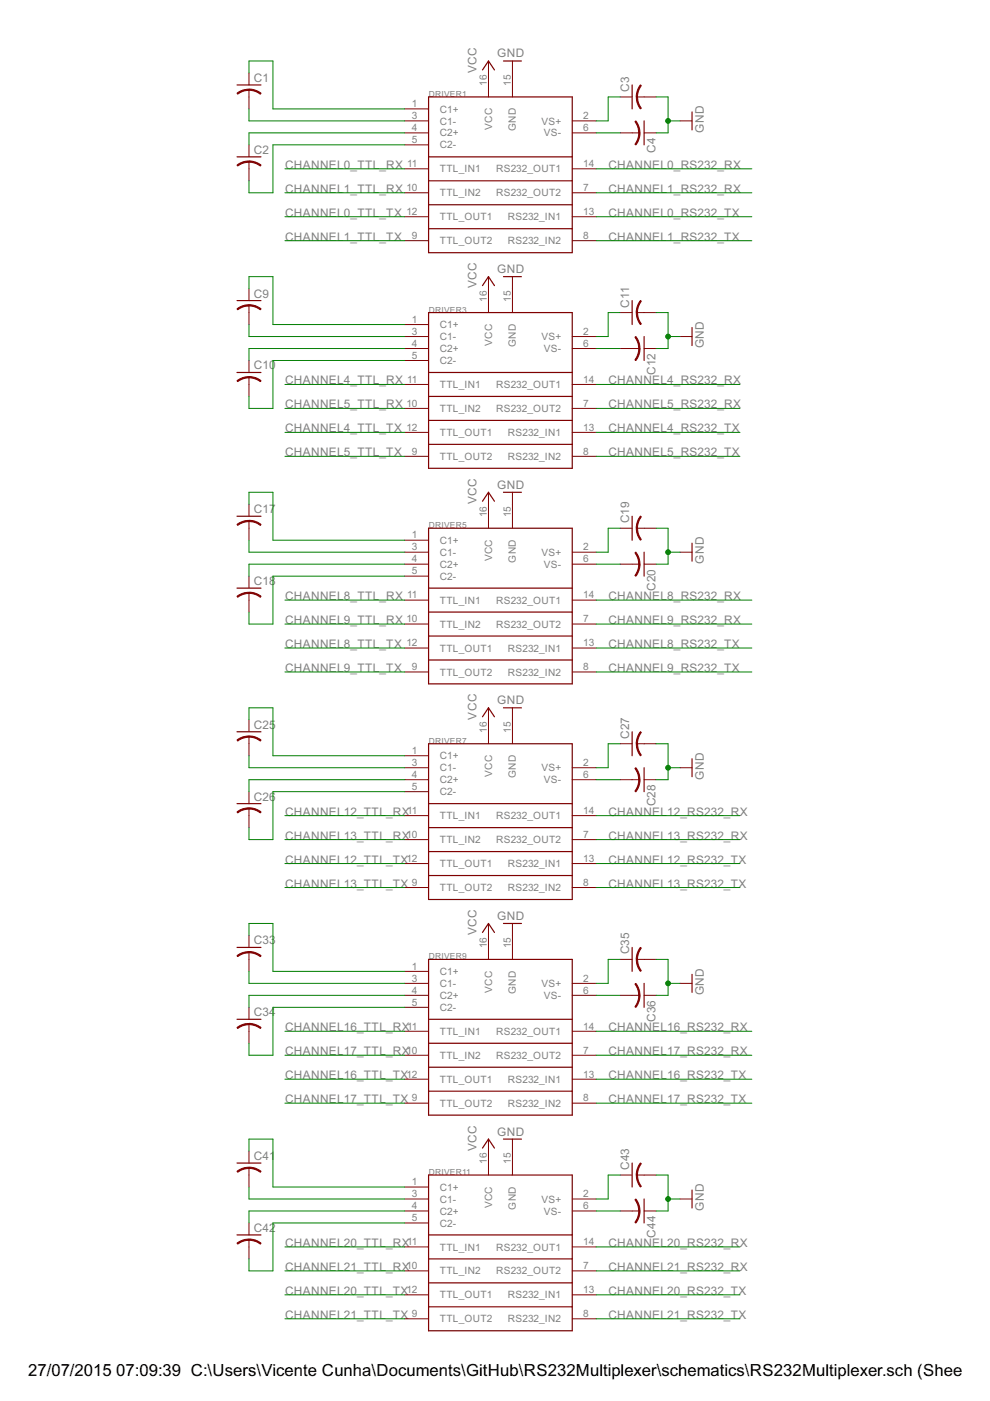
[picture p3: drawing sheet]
<svg xmlns="http://www.w3.org/2000/svg" width="210mm" height="297mm" viewBox="0 0 210 297" stroke-linecap="round" stroke-linejoin="round" font-family="sans-serif">
<g fill="none" stroke="#800000" stroke-width=".21">
<path d="M52.8 15.5v2.5M52.8 19v4.1M103.6 12.9v7.7M108.6 12.9v7.7M52.8 30.7v2.6M52.8 34.3v4M85.8 35.8h5.1M85.8 30.7h5.1M85.8 28.2h5.1M85.8 25.6h5.1M85.8 23.1h5.1M121.3 35.8h5.1"/>
<path d="M121.3 28.2h5.1M121.3 25.6h5.1M131.5 28.2h4.1M131.5 20.6h2.5M135 20.6h4.1M136.6 28.2h2.5M144.2 25.6h2.5M85.8 51h5.1M85.8 46h5.1M85.8 40.9h5.1M103.6 58.7v7.6M108.6 58.7v7.6"/>
<path d="M121.3 51h5.1M121.3 46h5.1M121.3 40.9h5.1M52.8 61.2v2.5M52.8 64.7v4.1M52.8 76.4v2.6M52.8 80v4.1M85.8 76.4h5.1M85.8 73.9h5.1M85.8 71.4h5.1M85.8 68.8h5.1M121.3 73.9h5.1"/>
<path d="M121.3 71.4h5.1M131.5 73.9h4.1M131.5 66.3h2.5M135 66.3h4.1M136.6 73.9h2.5M144.2 71.4h2.5M85.8 96.8h5.1M85.8 91.7h5.1M85.8 86.6h5.1M85.8 81.5h5.1M121.3 96.8h5.1M121.3 91.7h5.1"/>
<path d="M121.3 86.6h5.1M121.3 81.5h5.1M52.8 106.9v2.6M52.8 110.5v4M85.8 119.6h5.1M85.8 117.1h5.1M85.8 114.5h5.1M103.6 104.4v7.6M108.6 104.4v7.6M121.3 119.6h5.1M121.3 117.1h5.1M131.5 119.6h4.1"/>
<path d="M131.5 112h2.5M135 112h4.1M136.6 119.6h2.5M144.2 117.1h2.5M52.8 122.2v2.5M52.8 125.7v4.1M85.8 137.4h5.1M85.8 132.3h5.1M85.8 127.2h5.1M85.8 122.2h5.1M121.3 137.4h5.1M121.3 132.3h5.1"/>
<path d="M121.3 127.2h5.1M52.8 152.6v2.6M52.8 156.2v4M85.8 142.5h5.1M103.6 150.1v7.6M108.6 150.1v7.6M121.3 142.5h5.1M131.5 157.7h2.5M135 157.7h4.1M52.8 167.9v2.5M52.8 171.4v4.1M85.8 178h5.1"/>
<path d="M85.8 172.9h5.1M85.8 167.9h5.1M85.8 165.3h5.1M85.8 162.8h5.1M85.8 160.2h5.1M121.3 178h5.1M121.3 172.9h5.1M121.3 165.3h5.1M121.3 162.8h5.1M131.5 165.3h4.1M136.6 165.3h2.5M144.2 162.8h2.5"/>
<path d="M52.8 198.3v2.6M85.8 188.2h5.1M85.8 183.1h5.1M103.6 195.8v7.6M108.6 195.8v7.6M121.3 188.2h5.1M121.3 183.1h5.1M52.8 201.9v4.1M52.8 213.6v2.5M52.8 217.1v4.1M85.8 218.7h5.1M85.8 213.6h5.1"/>
<path d="M85.8 211h5.1M85.8 208.5h5.1M85.8 206h5.1M121.3 218.7h5.1M121.3 211h5.1M121.3 208.5h5.1M131.5 211h4.1M131.5 203.4h2.5M135 203.4h4.1M136.6 211h2.5M144.2 208.5h2.5M85.8 233.9h5.1"/>
<path d="M85.8 228.8h5.1M85.8 223.7h5.1M121.3 233.9h5.1M121.3 228.8h5.1M121.3 223.7h5.1M52.8 244.1v2.5M52.8 247.6v4.1M52.8 259.3v2.5M85.8 259.3h5.1M85.8 256.8h5.1M85.8 254.2h5.1M85.8 251.7h5.1"/>
<path d="M103.6 241.5v7.6M108.6 241.5v7.6M121.3 256.8h5.1M121.3 254.2h5.1M131.5 256.8h4.1M131.5 249.1h2.5M135 249.1h4.1M136.6 256.8h2.5M144.2 254.2h2.5M52.8 262.8v4.1M85.8 279.6h5.1M85.8 274.5h5.1"/>
<path d="M85.8 269.5h5.1M85.8 264.4h5.1M121.3 279.6h5.1M121.3 274.5h5.1M121.3 269.5h5.1M121.3 264.4h5.1"/>
</g>
<g fill="none" stroke="#800000" stroke-width=".25">
<path d="M50.2 18h5.1M102.3 14.8l1.3-1.9 1.2 1.9M106.7 12.9h3.9M134 18v5.1M50.2 33.3h5.1M90.9 20.6h30.4v33h-30.4zM90.9 38.3h30.4M90.9 33.3h30.4M136.6 25.6v5.1M146.7 23.7v3.8M90.9 48.5h30.4M90.9 43.4h30.4"/>
<path d="M106.7 58.7h3.9M50.2 79h5.1M50.2 63.7h5.1M90.9 66.3h30.4v33h-30.4zM90.9 79h30.4M102.3 60.6l1.3-1.9 1.2 1.9M134 63.7v5.1M136.6 71.4v5M146.7 69.4v3.9M90.9 94.2h30.4M90.9 89.1h30.4M90.9 84.1h30.4"/>
<path d="M50.2 109.5h5.1M90.9 112h30.4v33h-30.4zM102.3 106.3l1.3-1.9 1.2 1.9M106.7 104.4h3.9M134 109.5v5M136.6 117.1v5.1M146.7 115.2v3.8M50.2 124.7h5.1M90.9 139.9h30.4M90.9 134.9h30.4M90.9 129.8h30.4M90.9 124.7h30.4"/>
<path d="M50.2 155.2h5.1M90.9 157.7h30.4v33h-30.4zM102.3 152l1.3-1.9 1.2 1.9M106.7 150.1h3.9M134 155.2v5M50.2 170.4h5.1M90.9 175.5h30.4M90.9 170.4h30.4M136.6 162.8v5.1M146.7 160.9v3.8M90.9 185.6h30.4M90.9 180.6h30.4"/>
<path d="M102.3 197.7l1.3-1.9 1.2 1.9M106.7 195.8h3.9M50.2 216.1h5.1M50.2 200.9h5.1M90.9 203.4h30.4v33h-30.4zM90.9 216.1h30.4M134 200.9v5.1M136.6 208.5v5.1M146.7 206.6v3.8M90.9 231.4h30.4M90.9 226.3h30.4M90.9 221.2h30.4"/>
<path d="M50.2 246.6h5.1M90.9 249.1h30.4v33.1h-30.4zM102.3 243.4l1.3-1.9 1.2 1.9M106.7 241.5h3.9M134 246.6v5.1M136.6 254.2v5.1M146.7 252.3v3.8M50.2 261.8h5.1M90.9 277.1h30.4M90.9 272h30.4M90.9 266.9h30.4M90.9 261.8h30.4"/>
</g>
<g fill="#800000" stroke="#800000" stroke-width=".21">
<path d="M52.8 18.9l1.3 .2 1.3 .7-.2 .2-.9-.5-1.5-.4z" fill-rule="evenodd"/>
<path d="M50.2 19.8l1.2-.7 1.4-.2v.3l-1 .1-1.4 .7z" fill-rule="evenodd"/>
<path d="M52.8 34.1l1.3 .3 1.3 .6-.2 .2-.9-.5-1.5-.3z" fill-rule="evenodd"/>
<path d="M50.2 35l1.2-.6 1.4-.3v.3l-1 .1-1.4 .7z" fill-rule="evenodd"/>
<path d="M135.8 18l.2 .1-.7 1.4-.2 1.1h-.2l.2-1.4z" fill-rule="evenodd"/>
<path d="M134.9 20.6h.3l.1 1 .7 1.3-.2 .2-.7-1.2z" fill-rule="evenodd"/>
<path d="M135.4 28.2h.3l-.1 .8-.3 1.1-.5 .6-.2-.1 .7-1.4z" fill-rule="evenodd"/>
<path d="M134.6 25.8l.2-.2 .5 .7 .3 1.1 .1 .8h-.3l-.1-1z" fill-rule="evenodd"/>
<path d="M52.8 64.6l1.3 .2 1.3 .7-.2 .2-.9-.5-1.5-.3z" fill-rule="evenodd"/>
<path d="M50.2 65.5l1.2-.7 1.4-.2v.3l-1 .1-1.4 .7z" fill-rule="evenodd"/>
<path d="M52.8 79.8l1.3 .3 1.3 .6-.2 .2-.9-.5-1.5-.3z" fill-rule="evenodd"/>
<path d="M50.2 80.7l1.2-.6 1.4-.2v.2l-1 .1-1.4 .7z" fill-rule="evenodd"/>
<path d="M135.8 63.7l.2 .2-.7 1.3-.2 1.1h-.2l.2-1.4z" fill-rule="evenodd"/>
<path d="M134.9 66.3h.3l.1 1 .7 1.4-.2 .1-.7-1.2z" fill-rule="evenodd"/>
<path d="M135.4 73.9h.3l-.1 .8-.3 1.1-.5 .7-.2-.2 .5-.9z" fill-rule="evenodd"/>
<path d="M134.6 71.5l.2-.1 .5 .6 .3 1.1 .1 .8h-.3l-.1-1z" fill-rule="evenodd"/>
<path d="M52.8 110.3l1.3 .2 1.3 .7-.2 .2-.9-.5-1.5-.3z" fill-rule="evenodd"/>
<path d="M50.2 111.2l1.2-.6 1.4-.3v.3l-1 .1-1.4 .7z" fill-rule="evenodd"/>
<path d="M52.8 125.6l1.3 .2 1.3 .6-.2 .2-.9-.5-1.5-.3z" fill-rule="evenodd"/>
<path d="M50.2 126.4l1.2-.6 1.4-.2v.2l-1 .2-1.4 .6z" fill-rule="evenodd"/>
<path d="M135.8 109.4l.2 .2-.7 1.4-.2 1h-.2l.2-1.4z" fill-rule="evenodd"/>
<path d="M134.9 112h.3l.1 1 .7 1.4-.2 .1-.7-1.2z" fill-rule="evenodd"/>
<path d="M135.4 119.6h.3l-.1 .8-.3 1.1-.5 .7-.2-.2 .7-1.4z" fill-rule="evenodd"/>
<path d="M134.6 117.2l.2-.1 .5 .7 .3 1 .1 .8h-.3l-.1-1z" fill-rule="evenodd"/>
<path d="M52.8 156l1.3 .3 1.3 .6-.2 .2-.9-.5-1.5-.3z" fill-rule="evenodd"/>
<path d="M50.2 156.9l1.2-.6 1.4-.3v.3l-1.5 .3-.9 .5z" fill-rule="evenodd"/>
<path d="M52.8 171.3l1.3 .2 1.3 .6-.2 .3-.9-.6-1.5-.3z" fill-rule="evenodd"/>
<path d="M50.2 172.1l1.2-.6 1.4-.2v.2l-1.5 .3-.9 .6z" fill-rule="evenodd"/>
<path d="M135.8 155.1l.2 .2-.7 1.4-.2 1h-.2l.2-1.4z" fill-rule="evenodd"/>
<path d="M134.9 157.7h.3l.1 1 .7 1.4-.2 .2-.7-1.3z" fill-rule="evenodd"/>
<path d="M135.4 165.3h.3l-.1 .8-.3 1.1-.5 .7-.2-.2 .7-1.4z" fill-rule="evenodd"/>
<path d="M134.6 162.9l.2-.1 .5 .7 .3 1 .1 .8h-.3l-.1-1z" fill-rule="evenodd"/>
<path d="M52.8 201.7l1.3 .3 1.3 .6-.2 .2-.9-.5-1.5-.3z" fill-rule="evenodd"/>
<path d="M50.2 202.6l1.2-.6 1.4-.2v.2l-1 .1-1.4 .7z" fill-rule="evenodd"/>
<path d="M52.8 217l1.3 .2 1.3 .7-.2 .2-.9-.5-1.5-.4z" fill-rule="evenodd"/>
<path d="M50.2 217.9l1.2-.7 1.4-.2v.3l-1 .1-1.4 .7z" fill-rule="evenodd"/>
<path d="M135.8 200.9l.2 .1-.7 1.4-.2 1h-.2l.2-1.3z" fill-rule="evenodd"/>
<path d="M134.9 203.4h.3l.1 1 .7 1.4-.2 .2-.7-1.2z" fill-rule="evenodd"/>
<path d="M135.4 211h.3l-.1 .9-.3 1-.5 .7-.2-.2 .7-1.3z" fill-rule="evenodd"/>
<path d="M134.6 208.6l.2-.1 .5 .7 .3 1 .1 .8h-.3l-.1-1z" fill-rule="evenodd"/>
<path d="M52.8 247.5l1.3 .2 1.3 .6-.2 .2-.9-.5-1.5-.3z" fill-rule="evenodd"/>
<path d="M50.2 248.3l1.2-.6 1.4-.2v.2l-1 .2-1.4 .6z" fill-rule="evenodd"/>
<path d="M52.8 262.7l1.3 .2 1.3 .7-.2 .2-.9-.6-1.5-.2z" fill-rule="evenodd"/>
<path d="M50.2 263.6l1.2-.7 1.4-.2v.3l-1 .1-1.4 .7z" fill-rule="evenodd"/>
<path d="M135.8 246.6l.2 .1-.7 1.4-.2 1h-.2l.2-1.3z" fill-rule="evenodd"/>
<path d="M134.9 249.1h.3l.1 1 .7 1.4-.2 .2-.7-1.2z" fill-rule="evenodd"/>
<path d="M135.4 256.8h.3l-.1 .8-.3 1-.5 .7-.2-.1 .5-.9z" fill-rule="evenodd"/>
<path d="M134.6 254.4l.2-.2 .5 .7 .3 1 .1 .9h-.3l-.1-1.1z" fill-rule="evenodd"/>
</g>
<g fill="none" stroke="#008000" stroke-width=".21">
<path d="M52.8 15.5v-2.6h5.1v10.2h27.9M52.8 23.1v2.5h33M60.4 35.8h25.4M85.8 28.2h-33v2.5M85.8 30.7h-27.9v10.2h-5.1v-2.6M126.4 28.2h5.1M126.4 35.8h33M131.5 20.6h-2.6v5h-2.5M139.1 20.6h2.5v7.6h-2.5M141.6 25.6h2.6M60.4 40.9h25.4M60.4 46h25.4"/>
<path d="M60.4 51h25.4M126.4 40.9h33M126.4 46h33M126.4 51h33M52.8 61.2v-2.5h5.1v10.1h27.9M52.8 68.8v2.6h33M85.8 73.9h-33v2.5M85.8 76.4h-27.9v10.2h-5.1v-2.5M126.4 73.9h5.1M131.5 66.3h-2.6v5.1h-2.5M139.1 66.3h2.5v7.6h-2.5M141.6 71.4h2.6"/>
<path d="M60.4 86.6h25.4M60.4 81.5h25.4M60.4 91.7h25.4M60.4 96.8h25.4M126.4 86.6h30.5M126.4 81.5h30.5M126.4 91.7h30.5M126.4 96.8h30.5M52.8 106.9v-2.5h5.1v10.1h27.9M52.8 114.5v2.6h33M85.8 119.6h-33v2.6M126.4 119.6h5.1"/>
<path d="M131.5 112h-2.6v5.1h-2.5M139.1 112h2.5v7.6h-2.5M141.6 117.1h2.6M60.4 132.3h25.4M60.4 127.2h25.4M60.4 137.4h25.4M85.8 122.2h-27.9v10.1h-5.1v-2.5M126.4 132.3h33M126.4 127.2h33M126.4 137.4h33M52.8 152.6v-2.5h5.1v10.1h27.9M60.4 142.5h25.4"/>
<path d="M126.4 142.5h33M131.5 157.7h-2.6v5.1h-2.5M139.1 157.7h2.5v7.6h-2.5M52.8 160.2v2.6h33M60.4 178h25.4M60.4 172.9h25.4M85.8 165.3h-33v2.6M85.8 167.9h-27.9v10.1h-5.1v-2.5M126.4 165.3h5.1M126.4 178h30.5M126.4 172.9h30.5M141.6 162.8h2.6"/>
<path d="M52.8 198.3v-2.5h5.1v10.2h27.9M60.4 183.1h25.4M60.4 188.2h25.4M126.4 183.1h30.5M126.4 188.2h30.5M52.8 206v2.5h33M60.4 218.7h25.4M85.8 211h-33v2.6M85.8 213.6h-27.9v10.1h-5.1v-2.5M126.4 211h5.1M126.4 218.7h33M131.5 203.4h-2.6v5.1h-2.5"/>
<path d="M139.1 203.4h2.5v7.6h-2.5M141.6 208.5h2.6M60.4 223.7h25.4M60.4 228.8h25.4M60.4 233.9h25.4M126.4 223.7h33M126.4 228.8h33M126.4 233.9h33M52.8 244.1v-2.6h5.1v10.2h27.9M52.8 251.7v2.5h33M85.8 256.8h-33v2.5M85.8 259.3h-27.9v10.2h-5.1v-2.6"/>
<path d="M126.4 256.8h5.1M131.5 249.1h-2.6v5.1h-2.5M139.1 249.1h2.5v7.7h-2.5M141.6 254.2h2.6M60.4 269.5h25.4M60.4 264.4h25.4M60.4 274.5h25.4M60.4 279.6h25.4M126.4 269.5h30.5M126.4 264.4h30.5M126.4 274.5h30.5M126.4 279.6h30.5"/>
</g>
<g fill="#008000" stroke="#008000" stroke-width=".21">
<circle cx="141.6" cy="25.6" r=".51"/>
<circle cx="141.6" cy="71.4" r=".51"/>
<circle cx="141.6" cy="117.1" r=".51"/>
<circle cx="141.6" cy="162.8" r=".51"/>
<circle cx="141.6" cy="208.5" r=".51"/>
<circle cx="141.6" cy="254.2" r=".51"/>
</g>
<g font-size="4">
<text x="6" y="291.7">27/07/2015</text>
<text x="24.7" y="291.7">07:09:39 C:\Users\Vicente Cunha\Documents\GitHub\RS232Multiplexer\schematics\RS232Multiplexer.sch (Sheet: 3/4</text>
</g>
<g font-size="2.8" fill="#808080">
<text x="53.8" y="17.4">C1</text>
<text x="101" y="15.4" transform="rotate(-90 101 15.4)">VCC</text>
<text x="105.4" y="12.2">GND</text>
<text x="133.4" y="19.5" transform="rotate(-90 133.4 19.5)">C3</text>
<text x="149.3" y="28.1" transform="rotate(-90 149.3 28.1)">GND</text>
<text x="53.8" y="32.6">C2</text>
<text x="60.4" y="35.8">CHANNEL0_TTL_RX</text>
<text x="129" y="35.8">CHANNEL0_RS232_RX</text>
<text x="139" y="32.4" transform="rotate(-90 139 32.4)">C4</text>
<text x="60.4" y="40.9">CHANNEL1_TTL_RX</text>
<text x="129" y="40.9">CHANNEL1_RS232_RX</text>
<text x="60.4" y="46">CHANNEL0_TTL_TX</text>
<text x="129" y="46">CHANNEL0_RS232_TX</text>
<text x="60.4" y="51">CHANNEL1_TTL_TX</text>
<text x="129" y="51">CHANNEL1_RS232_TX</text>
<text x="105.4" y="57.9">GND</text>
<text x="53.8" y="63.1">C9</text>
<text x="101" y="61.1" transform="rotate(-90 101 61.1)">VCC</text>
<text x="133.4" y="65.2" transform="rotate(-90 133.4 65.2)">C11</text>
<text x="149.3" y="73.8" transform="rotate(-90 149.3 73.8)">GND</text>
<text x="53.8" y="78.3">C10</text>
<text x="60.4" y="81.5">CHANNEL4_TTL_RX</text>
<text x="129" y="81.5">CHANNEL4_RS232_RX</text>
<text x="139" y="79.5" transform="rotate(-90 139 79.5)">C12</text>
<text x="60.4" y="86.6">CHANNEL5_TTL_RX</text>
<text x="129" y="86.6">CHANNEL5_RS232_RX</text>
<text x="60.4" y="91.7">CHANNEL4_TTL_TX</text>
<text x="129" y="91.7">CHANNEL4_RS232_TX</text>
<text x="60.4" y="96.7">CHANNEL5_TTL_TX</text>
<text x="129" y="96.7">CHANNEL5_RS232_TX</text>
<text x="101" y="106.9" transform="rotate(-90 101 106.9)">VCC</text>
<text x="105.4" y="103.6">GND</text>
<text x="53.8" y="108.8">C17</text>
<text x="133.4" y="110.9" transform="rotate(-90 133.4 110.9)">C19</text>
<text x="149.3" y="119.6" transform="rotate(-90 149.3 119.6)">GND</text>
<text x="53.8" y="124">C18</text>
<text x="139" y="125.3" transform="rotate(-90 139 125.3)">C20</text>
<text x="60.4" y="127.2">CHANNEL8_TTL_RX</text>
<text x="129" y="127.2">CHANNEL8_RS232_RX</text>
<text x="60.4" y="132.3">CHANNEL9_TTL_RX</text>
<text x="60.4" y="137.4">CHANNEL8_TTL_TX</text>
<text x="129" y="132.3">CHANNEL9_RS232_RX</text>
<text x="129" y="137.4">CHANNEL8_RS232_TX</text>
<text x="60.4" y="142.5">CHANNEL9_TTL_TX</text>
<text x="129" y="142.5">CHANNEL9_RS232_TX</text>
<text x="105.4" y="149.3">GND</text>
<text x="53.8" y="154.5">C25</text>
<text x="101" y="152.6" transform="rotate(-90 101 152.6)">VCC</text>
<text x="133.4" y="156.6" transform="rotate(-90 133.4 156.6)">C27</text>
<text x="149.3" y="165.3" transform="rotate(-90 149.3 165.3)">GND</text>
<text x="53.8" y="169.8">C26</text>
<text x="60.4" y="172.9">CHANNEL12_TTL_RX</text>
<text x="129" y="172.9">CHANNEL12_RS232_RX</text>
<text x="139" y="171" transform="rotate(-90 139 171)">C28</text>
<text x="60.4" y="178">CHANNEL13_TTL_RX</text>
<text x="129" y="178">CHANNEL13_RS232_RX</text>
<text x="60.4" y="183.1">CHANNEL12_TTL_TX</text>
<text x="129" y="183.1">CHANNEL12_RS232_TX</text>
<text x="60.4" y="188.2">CHANNEL13_TTL_TX</text>
<text x="129" y="188.2">CHANNEL13_RS232_TX</text>
<text x="105.4" y="195">GND</text>
<text x="53.8" y="200.2">C33</text>
<text x="101" y="198.3" transform="rotate(-90 101 198.3)">VCC</text>
<text x="133.4" y="202.4" transform="rotate(-90 133.4 202.4)">C35</text>
<text x="53.8" y="215.5">C34</text>
<text x="149.3" y="211" transform="rotate(-90 149.3 211)">GND</text>
<text x="60.4" y="218.7">CHANNEL16_TTL_RX</text>
<text x="129" y="218.7">CHANNEL16_RS232_RX</text>
<text x="139" y="216.7" transform="rotate(-90 139 216.7)">C36</text>
<text x="60.4" y="223.7">CHANNEL17_TTL_RX</text>
<text x="129" y="223.7">CHANNEL17_RS232_RX</text>
<text x="60.4" y="228.8">CHANNEL16_TTL_TX</text>
<text x="60.4" y="233.9">CHANNEL17_TTL_TX</text>
<text x="129" y="228.8">CHANNEL16_RS232_TX</text>
<text x="129" y="233.9">CHANNEL17_RS232_TX</text>
<text x="53.8" y="246">C41</text>
<text x="101" y="244" transform="rotate(-90 101 244)">VCC</text>
<text x="105.4" y="240.7">GND</text>
<text x="133.4" y="248.1" transform="rotate(-90 133.4 248.1)">C43</text>
<text x="149.3" y="256.7" transform="rotate(-90 149.3 256.7)">GND</text>
<text x="53.8" y="261.2">C42</text>
<text x="139" y="262.4" transform="rotate(-90 139 262.4)">C44</text>
<text x="60.4" y="264.4">CHANNEL20_TTL_RX</text>
<text x="60.4" y="269.4">CHANNEL21_TTL_RX</text>
<text x="129" y="264.4">CHANNEL20_RS232_RX</text>
<text x="129" y="269.4">CHANNEL21_RS232_RX</text>
<text x="60.4" y="274.5">CHANNEL20_TTL_TX</text>
<text x="129" y="274.5">CHANNEL20_RS232_TX</text>
<text x="60.4" y="279.6">CHANNEL21_TTL_TX</text>
<text x="129" y="279.6">CHANNEL21_RS232_TX</text>
</g>
<g font-size="2.4" fill="#808080">
<text x="87.3" y="22.7">1</text>
<text x="93.2" y="23.9">C1+</text>
<text x="103.2" y="18.2" transform="rotate(-90 103.2 18.2)">16</text>
<text x="108.3" y="18.2" transform="rotate(-90 108.3 18.2)">15</text>
<text x="87.3" y="27.8">4</text>
<text x="87.3" y="25.3">3</text>
<text x="93.2" y="28.9">C2+</text>
<text x="93.2" y="26.4">C1-</text>
<text x="104.3" y="27.6" transform="rotate(-90 104.3 27.6)">VCC</text>
<text x="109.4" y="27.9" transform="rotate(-90 109.4 27.9)">GND</text>
<text x="114.8" y="26.4">VS+</text>
<text x="115.3" y="28.9">VS-</text>
<text x="123.7" y="25.3">2</text>
<text x="123.7" y="27.8">6</text>
<text x="86.3" y="35.4">11</text>
<text x="87.3" y="30.4">5</text>
<text x="93.2" y="31.5">C2-</text>
<text x="123.7" y="35.4">14</text>
<text x="86.2" y="40.5">10</text>
<text x="93.2" y="41.6">TTL_IN2</text>
<text x="93.2" y="36.6">TTL_IN1</text>
<text x="105.2" y="41.6">RS232_OUT2</text>
<text x="105.2" y="36.6">RS232_OUT1</text>
<text x="123.7" y="40.5">7</text>
<text x="86.2" y="45.6">12</text>
<text x="93.2" y="46.7">TTL_OUT1</text>
<text x="107.7" y="46.7">RS232_IN1</text>
<text x="123.7" y="45.6">13</text>
<text x="87.3" y="50.7">9</text>
<text x="93.2" y="51.8">TTL_OUT2</text>
<text x="107.7" y="51.8">RS232_IN2</text>
<text x="123.7" y="50.7">8</text>
<text x="103.2" y="63.9" transform="rotate(-90 103.2 63.9)">16</text>
<text x="108.3" y="63.9" transform="rotate(-90 108.3 63.9)">15</text>
<text x="87.3" y="71">3</text>
<text x="87.3" y="68.5">1</text>
<text x="93.2" y="69.6">C1+</text>
<text x="123.7" y="71">2</text>
<text x="87.3" y="76.1">5</text>
<text x="87.3" y="73.5">4</text>
<text x="93.2" y="77.2">C2-</text>
<text x="93.2" y="74.7">C2+</text>
<text x="93.2" y="72.1">C1-</text>
<text x="104.3" y="73.3" transform="rotate(-90 104.3 73.3)">VCC</text>
<text x="109.4" y="73.6" transform="rotate(-90 109.4 73.6)">GND</text>
<text x="114.8" y="72.1">VS+</text>
<text x="115.3" y="74.7">VS-</text>
<text x="123.7" y="73.5">6</text>
<text x="86.3" y="81.2">11</text>
<text x="93.2" y="82.3">TTL_IN1</text>
<text x="105.2" y="82.3">RS232_OUT1</text>
<text x="123.7" y="81.2">14</text>
<text x="86.2" y="86.2">10</text>
<text x="93.2" y="87.4">TTL_IN2</text>
<text x="105.2" y="87.4">RS232_OUT2</text>
<text x="123.7" y="86.2">7</text>
<text x="86.2" y="91.3">12</text>
<text x="93.2" y="92.4">TTL_OUT1</text>
<text x="107.7" y="92.4">RS232_IN1</text>
<text x="123.7" y="91.3">13</text>
<text x="87.3" y="96.4">9</text>
<text x="93.2" y="97.5">TTL_OUT2</text>
<text x="107.7" y="97.5">RS232_IN2</text>
<text x="123.7" y="96.4">8</text>
<text x="103.2" y="109.6" transform="rotate(-90 103.2 109.6)">16</text>
<text x="108.3" y="109.6" transform="rotate(-90 108.3 109.6)">15</text>
<text x="87.3" y="119.2">4</text>
<text x="87.3" y="116.7">3</text>
<text x="87.3" y="114.2">1</text>
<text x="93.2" y="117.8">C1-</text>
<text x="93.2" y="115.3">C1+</text>
<text x="104.3" y="119" transform="rotate(-90 104.3 119)">VCC</text>
<text x="109.4" y="119.3" transform="rotate(-90 109.4 119.3)">GND</text>
<text x="114.8" y="117.8">VS+</text>
<text x="123.7" y="116.7">2</text>
<text x="123.7" y="119.2">6</text>
<text x="87.3" y="121.8">5</text>
<text x="93.2" y="122.9">C2-</text>
<text x="93.2" y="120.4">C2+</text>
<text x="115.3" y="120.4">VS-</text>
<text x="86.2" y="131.9">10</text>
<text x="86.3" y="126.9">11</text>
<text x="93.2" y="128">TTL_IN1</text>
<text x="105.2" y="128">RS232_OUT1</text>
<text x="123.7" y="131.9">7</text>
<text x="123.7" y="126.9">14</text>
<text x="86.2" y="137">12</text>
<text x="93.2" y="133.1">TTL_IN2</text>
<text x="105.2" y="133.1">RS232_OUT2</text>
<text x="123.7" y="137">13</text>
<text x="87.3" y="142.1">9</text>
<text x="93.2" y="143.2">TTL_OUT2</text>
<text x="93.2" y="138.1">TTL_OUT1</text>
<text x="107.7" y="143.2">RS232_IN2</text>
<text x="107.7" y="138.1">RS232_IN1</text>
<text x="123.7" y="142.1">8</text>
<text x="103.2" y="155.4" transform="rotate(-90 103.2 155.4)">16</text>
<text x="108.3" y="155.4" transform="rotate(-90 108.3 155.4)">15</text>
<text x="87.3" y="159.9">1</text>
<text x="93.2" y="161">C1+</text>
<text x="87.3" y="167.5">5</text>
<text x="87.3" y="165">4</text>
<text x="87.3" y="162.4">3</text>
<text x="93.2" y="166.1">C2+</text>
<text x="93.2" y="163.5">C1-</text>
<text x="104.3" y="164.8" transform="rotate(-90 104.3 164.8)">VCC</text>
<text x="109.4" y="165" transform="rotate(-90 109.4 165)">GND</text>
<text x="114.8" y="163.5">VS+</text>
<text x="115.3" y="166.1">VS-</text>
<text x="123.7" y="162.4">2</text>
<text x="123.7" y="165">6</text>
<text x="86.3" y="172.6">11</text>
<text x="93.2" y="173.7">TTL_IN1</text>
<text x="93.2" y="168.6">C2-</text>
<text x="105.2" y="173.7">RS232_OUT1</text>
<text x="123.7" y="172.6">14</text>
<text x="86.2" y="177.7">10</text>
<text x="93.2" y="178.8">TTL_IN2</text>
<text x="105.2" y="178.8">RS232_OUT2</text>
<text x="123.7" y="177.7">7</text>
<text x="86.2" y="182.7">12</text>
<text x="93.2" y="183.9">TTL_OUT1</text>
<text x="107.7" y="183.9">RS232_IN1</text>
<text x="123.7" y="182.7">13</text>
<text x="87.3" y="187.8">9</text>
<text x="93.2" y="188.9">TTL_OUT2</text>
<text x="107.7" y="188.9">RS232_IN2</text>
<text x="123.7" y="187.8">8</text>
<text x="103.2" y="201.1" transform="rotate(-90 103.2 201.1)">16</text>
<text x="108.3" y="201.1" transform="rotate(-90 108.3 201.1)">15</text>
<text x="87.3" y="208.1">3</text>
<text x="87.3" y="205.6">1</text>
<text x="93.2" y="209.3">C1-</text>
<text x="93.2" y="206.7">C1+</text>
<text x="114.8" y="209.3">VS+</text>
<text x="123.7" y="208.1">2</text>
<text x="87.3" y="213.2">5</text>
<text x="87.3" y="210.7">4</text>
<text x="93.2" y="214.3">C2-</text>
<text x="93.2" y="211.8">C2+</text>
<text x="104.3" y="210.5" transform="rotate(-90 104.3 210.5)">VCC</text>
<text x="109.4" y="210.7" transform="rotate(-90 109.4 210.7)">GND</text>
<text x="115.3" y="211.8">VS-</text>
<text x="123.7" y="210.7">6</text>
<text x="86.3" y="218.3">11</text>
<text x="93.2" y="219.4">TTL_IN1</text>
<text x="105.2" y="219.4">RS232_OUT1</text>
<text x="123.7" y="218.3">14</text>
<text x="86.2" y="223.4">10</text>
<text x="93.2" y="224.5">TTL_IN2</text>
<text x="105.2" y="224.5">RS232_OUT2</text>
<text x="123.7" y="223.4">7</text>
<text x="86.2" y="228.5">12</text>
<text x="87.3" y="233.5">9</text>
<text x="93.2" y="229.6">TTL_OUT1</text>
<text x="107.7" y="229.6">RS232_IN1</text>
<text x="123.7" y="233.5">8</text>
<text x="123.7" y="228.5">13</text>
<text x="93.2" y="234.7">TTL_OUT2</text>
<text x="107.7" y="234.7">RS232_IN2</text>
<text x="87.3" y="251.3">1</text>
<text x="103.2" y="246.8" transform="rotate(-90 103.2 246.8)">16</text>
<text x="108.3" y="246.8" transform="rotate(-90 108.3 246.8)">15</text>
<text x="87.3" y="256.4">4</text>
<text x="87.3" y="253.9">3</text>
<text x="93.2" y="257.5">C2+</text>
<text x="93.2" y="255">C1-</text>
<text x="93.2" y="252.4">C1+</text>
<text x="104.3" y="256.2" transform="rotate(-90 104.3 256.2)">VCC</text>
<text x="109.4" y="256.4" transform="rotate(-90 109.4 256.4)">GND</text>
<text x="114.8" y="255">VS+</text>
<text x="115.3" y="257.5">VS-</text>
<text x="123.7" y="253.9">2</text>
<text x="123.7" y="256.4">6</text>
<text x="87.3" y="258.9">5</text>
<text x="93.2" y="260.1">C2-</text>
<text x="86.2" y="269.1">10</text>
<text x="86.3" y="264">11</text>
<text x="93.2" y="265.1">TTL_IN1</text>
<text x="105.2" y="265.1">RS232_OUT1</text>
<text x="123.7" y="269.1">7</text>
<text x="123.7" y="264">14</text>
<text x="86.2" y="274.2">12</text>
<text x="93.2" y="275.3">TTL_OUT1</text>
<text x="93.2" y="270.2">TTL_IN2</text>
<text x="105.2" y="270.2">RS232_OUT2</text>
<text x="107.7" y="275.3">RS232_IN1</text>
<text x="123.7" y="274.2">13</text>
<text x="87.3" y="279.3">9</text>
<text x="93.2" y="280.4">TTL_OUT2</text>
<text x="107.7" y="280.4">RS232_IN2</text>
<text x="123.7" y="279.3">8</text>
</g>
<g font-size="2" fill="#808080">
<text x="90.9" y="20.6">DRIVER1</text>
<text x="90.9" y="66.3">DRIVER3</text>
<text x="90.9" y="112">DRIVER5</text>
<text x="90.9" y="157.7">DRIVER7</text>
<text x="90.9" y="203.4">DRIVER9</text>
<text x="90.9" y="249.1">DRIVER11</text>
</g>
</svg>
